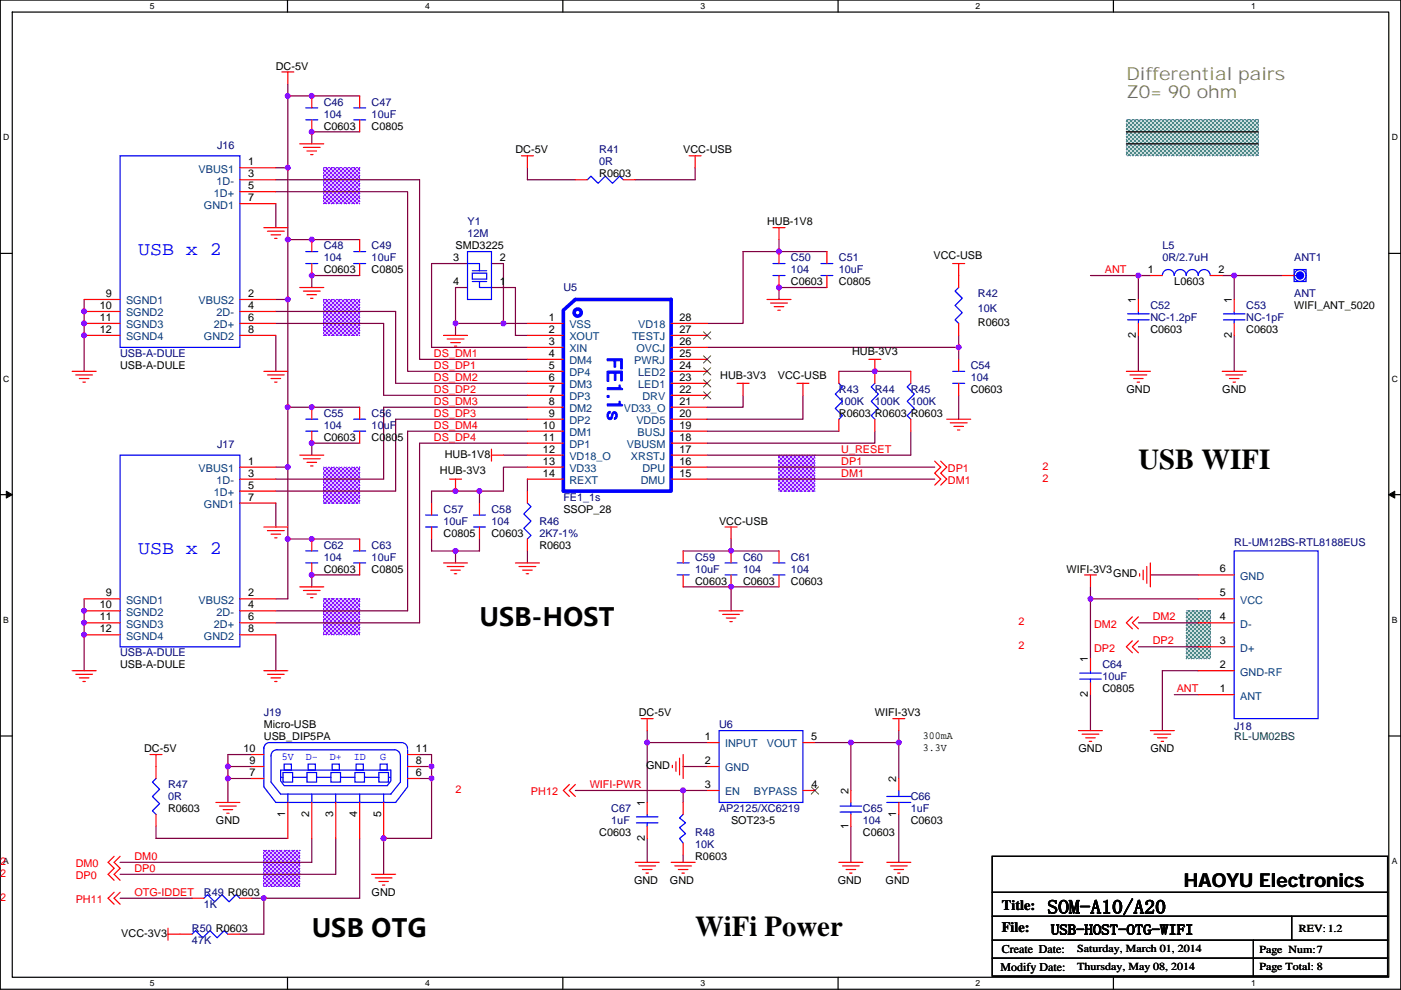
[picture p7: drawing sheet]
<svg xmlns="http://www.w3.org/2000/svg" width="297mm" height="210mm" viewBox="0 0 297 210" stroke-linecap="round" stroke-linejoin="round" font-family="sans-serif">
<path d="M.1 0h296.9v209.8h-296.9zM2.6 2.6h291.8v204.7h-291.8z" fill="none" stroke="#000" stroke-width=".25"/>
<g fill="#fff">
<path d="M31.8 .3h1v2h-1z"/>
<path d="M31.8 207.5h1v2.1h-1z"/>
</g>
<path d="M61 0v2.6M61 207.3v2.5" fill="none" stroke="#000" stroke-width=".25"/>
<g fill="#fff">
<path d="M90.1 .3h1v2h-1z"/>
<path d="M90.1 207.5h1v2.1h-1z"/>
</g>
<path d="M119.3 0v2.6M119.3 207.3v2.5" fill="none" stroke="#000" stroke-width=".25"/>
<g fill="#fff">
<path d="M148.5 .3h1v2h-1z"/>
<path d="M148.5 207.5h1v2.1h-1z"/>
</g>
<path d="M177.7 0v2.6M177.7 207.3v2.5" fill="none" stroke="#000" stroke-width=".25"/>
<g fill="#fff">
<path d="M206.9 .3h1v2h-1z"/>
<path d="M206.9 207.5h1v2.1h-1z"/>
</g>
<path d="M236.1 0v2.6M236.1 207.3v2.5" fill="none" stroke="#000" stroke-width=".25"/>
<g fill="#fff">
<path d="M265.2 .3h1v2h-1z"/>
<path d="M265.2 207.5h1v2.1h-1z"/>
<path d="M.7 28.2h1.3v2h-1.3z"/>
<path d="M295.1 28.2h1.3v2h-1.3z"/>
<path d="M.7 79.3h1.3v2.1h-1.3z"/>
<path d="M295.1 79.3h1.3v2.1h-1.3z"/>
</g>
<path d="M.1 53.7h2.5M294.4 53.7h2.6" fill="none" stroke="#000" stroke-width=".25"/>
<g fill="#fff">
<path d="M.7 130.5h1.2v2h-1.2z"/>
<path d="M295.1 130.5h1.2v2h-1.2z"/>
</g>
<path d="M.1 104.9h2.5M294.4 104.9h2.6" fill="none" stroke="#000" stroke-width=".25"/>
<path d="M1.3 104.2l1.3 .7-1.3 .7zM294.4 104.9l1.3-.7v1.4z" fill="#000" stroke="#000" stroke-width=".21"/>
<g fill="#fff">
<path d="M.7 181.7h1.2v2h-1.2z"/>
<path d="M295.1 181.7h1.2v2h-1.2z"/>
</g>
<path d="M238.8 28h28M238.8 30.5h28M.1 156.1h2.5M294.4 156.1h2.6M210.4 189.3h83.8M210.4 194.3h83.8M210.4 199.4h83.8M210.4 181.6h83.8v25.4h-83.8zM265.7 199.4v7.6M273.9 194.3v5.1M210.4 203.2h83.8" fill="none" stroke="#000" stroke-width=".25"/>
<g fill="#8000ff" stroke="#8000ff" stroke-width=".25" stroke-dasharray="0 .5">
<path d="M165.2 96.5h7.6v7.7h-7.6z" fill-rule="evenodd"/>
<path d="M68.6 35.6h7.7v7.6h-7.7z" fill-rule="evenodd"/>
<path d="M68.6 63.5h7.7v7.6h-7.7z" fill-rule="evenodd"/>
<path d="M68.6 99.1h7.7v7.6h-7.7z" fill-rule="evenodd"/>
<path d="M68.6 127h7.7v7.6h-7.7z" fill-rule="evenodd"/>
<path d="M55.9 180.4h7.7v7.6h-7.7z" fill-rule="evenodd"/>
</g>
<g fill="#408080" stroke="#408080" stroke-width=".25" stroke-dasharray="0 .5">
<path d="M251.5 129.6h5.1v10.1h-5.1z" fill-rule="evenodd"/>
<path d="M238.8 25.4h28v7.6h-28z" fill-rule="evenodd"/>
</g>
<g fill="none" stroke="#800040" stroke-width=".25">
<path d="M61 17.8v2.5h15.3M58.5 35.6h2.5M58.5 38.1h30.5v38.1h22.8M61 20.3v15.3M61 35.6v15.2M76.3 28h-10.2v2.5M111.8 35.6v2.5h10.2M147.4 35.6v2.5h-12.7M58.5 43.2v5.1M58.5 40.7h27.9v38.1h25.4M61 50.8h15.3M61 50.8v12.7"/>
<path d="M76.3 58.4h-10.2v2.6M99.1 55.9h-7.6v17.8h20.3M104.2 55.9h2.5v12.7h5.1M165.2 53.4h10.1M165.2 50.8v2.6M165.2 53.4h-7.7v15.2h-7.6M231.2 58.4h10.2M241.4 58.4v5.1M241.4 58.4h2.5M259.1 58.4h2.6M261.7 58.4h10.1M261.7 58.4v5.1"/>
<path d="M17.8 63.5v15.3M58.5 63.5h2.5M58.5 66.1h25.4v15.2h27.9M58.5 71.1v7.7M58.5 68.6h22.8v15.2h30.5M61 63.5v22.9h15.3M96.6 68.6v2.5M99.1 61h-2.5v7.6h10.1M104.2 61h5.1v10.1h2.5M149.9 73.7h53.4M175.3 61h-10.1v2.5M193.1 78.8h-15.2"/>
<path d="M203.3 73.7v2.5M203.3 71.1v2.6M241.4 71.1v7.7M261.7 71.1v7.7M58.5 99.1h2.5M61 86.4v12.7M61 99.1v15.2M76.3 94h-10.2v2.5M106.7 96.5h5.1M111.8 99.1h-5.1v5.1h-5M111.8 86.4h-30.5v15.2h-22.8M111.8 88.9h-27.9v15.3h-25.4"/>
<path d="M111.8 91.5h-25.4v38.1h-27.9M111.8 94h-22.8v38.1h-30.5M149.9 99.1h48.3M149.9 91.5h28M157.5 83.8v2.6h-7.6M170.2 83.8v5.1h-20.3M185.5 91.5v2.5h-35.6M193.1 91.5v5h-43.2M203.3 83.8v5.1M58.5 106.7v5.1M61 114.3v12.7h-2.5M61 114.3h15.3"/>
<path d="M91.5 114.3v2.6h5.1M96.6 116.9v2.5M101.7 104.2h-10.2v2.5M101.7 114.3v2.6h-5.1M101.7 104.2v2.5M111.8 101.6v2.6M111.8 116.9v2.5M144.8 116.9h10.2M149.9 101.6h48.3M155 116.9h10.2M155 114.3v2.6M17.8 127v15.3"/>
<path d="M58.5 134.6v7.7M76.3 121.9h-10.2v2.6M144.8 124.5h10.2M155 124.5h10.2M155 124.5v5.1M231.2 127v12.7M231.2 124.5v2.5M231.2 127h22.9M241.4 132.1h12.7M241.4 137.2h12.7M243.9 121.9h10.2M137.2 155v2.5"/>
<path d="M137.2 157.5h12.7M137.2 157.5v12.7M172.8 157.5h7.6v10.2M180.4 157.5h10.2M190.6 155v10.1M231.2 147.3v7.7M249 147.3h5.1M254.1 142.3h-7.7v12.7M33.1 175.3v2.5h27.9M48.3 162.6h5.1M48.3 162.6v2.5h5.1M48.3 165.1v5.1"/>
<path d="M53.4 160h-5.1v2.6M66.1 177.8v5.1h-40.6M71.2 177.8v7.6h-45.7M76.3 177.8v12.7h-20.4M89 160h2.5v2.6M89 162.6h2.5M89 165.1h2.5M91.5 165.1v12.7h-10.2v7.6M91.5 162.6v2.5M122 167.7h22.8M137.2 177.8v5.1M144.8 162.6h5.1"/>
<path d="M144.8 167.7h5.1M144.8 167.7v2.5M180.4 175.3v7.6M190.6 172.7v10.2M25.5 190.5h15.2M53.4 190.5h2.5M55.9 190.5v7.6h-5M144.8 181.4v1.5"/>
</g>
<g fill="#f0f" stroke="#f0f" stroke-width=".25">
<circle cx="17.8" cy="66" r=".5"/>
<circle cx="17.8" cy="71.1" r=".5"/>
<circle cx="17.8" cy="129.5" r=".5"/>
<circle cx="17.8" cy="134.6" r=".5"/>
<circle cx="61" cy="114.3" r=".5"/>
<circle cx="61" cy="86.4" r=".5"/>
<circle cx="61" cy="20.3" r=".5"/>
<circle cx="66.1" cy="20.3" r=".5"/>
<circle cx="66.1" cy="27.9" r=".5"/>
<circle cx="66.1" cy="50.8" r=".5"/>
<circle cx="66.1" cy="58.4" r=".5"/>
<circle cx="66.1" cy="86.4" r=".5"/>
<circle cx="66.1" cy="94" r=".5"/>
<circle cx="61" cy="63.5" r=".5"/>
<circle cx="61" cy="50.8" r=".5"/>
<circle cx="61" cy="35.6" r=".5"/>
<circle cx="66.1" cy="121.9" r=".5"/>
<circle cx="66.1" cy="114.3" r=".5"/>
<circle cx="61" cy="99.1" r=".5"/>
<circle cx="155" cy="116.8" r=".5"/>
<circle cx="155" cy="124.5" r=".5"/>
<circle cx="17.8" cy="132.1" r=".5"/>
<circle cx="17.8" cy="68.6" r=".5"/>
<circle cx="165.1" cy="53.3" r=".5"/>
<circle cx="165.1" cy="61" r=".5"/>
<circle cx="81.3" cy="177.8" r=".5"/>
<circle cx="91.5" cy="165.1" r=".5"/>
<circle cx="48.3" cy="165.1" r=".5"/>
<circle cx="48.3" cy="162.6" r=".5"/>
<circle cx="91.5" cy="162.6" r=".5"/>
<circle cx="106.7" cy="68.6" r=".5"/>
<circle cx="96.6" cy="68.6" r=".5"/>
<circle cx="101.6" cy="104.1" r=".5"/>
<circle cx="96.6" cy="104.1" r=".5"/>
<circle cx="96.6" cy="116.8" r=".5"/>
<circle cx="185.5" cy="78.7" r=".5"/>
<circle cx="203.2" cy="73.7" r=".5"/>
<circle cx="55.9" cy="190.5" r=".5"/>
<circle cx="231.2" cy="127" r=".5"/>
<circle cx="241.3" cy="58.4" r=".5"/>
<circle cx="261.7" cy="58.4" r=".5"/>
<circle cx="190.5" cy="157.5" r=".5"/>
<circle cx="180.4" cy="157.5" r=".5"/>
<circle cx="137.2" cy="157.5" r=".5"/>
<circle cx="144.8" cy="167.6" r=".5"/>
</g>
<g fill="none" stroke="#f00" stroke-width=".25">
<path d="M59.8 15.3h2.5M61 15.3v2.5M50.9 35.6h7.6M50.9 38.1h7.6M63.6 30.5h5M64.3 31.3h3.6M65.1 32h2M65.8 32.8h.6M66.1 25.4v2.6M66.1 20.3v2.6M76.3 25.4v2.6M76.3 20.3v2.6"/>
<path d="M110.6 33h2.5M111.8 33v2.6M122 38.1h2.5M132.1 38.1h2.6M146.1 33h2.6M147.4 33v2.6M50.9 40.7h7.6M50.9 43.2h7.6M55.9 48.3h5.1M56.7 49h3.6M57.5 49.8h2M58.2 50.6h.5"/>
<path d="M66.1 55.9v2.5M66.1 50.8v2.6M76.3 55.9v2.5M76.3 50.8v2.6M99.1 55.9h.1M104.2 55.9h.1M163.9 48.3h2.5M165.2 48.3v2.5M165.2 58.4v2.6M165.2 53.4v2.5M175.3 58.4v2.6M175.3 53.4v2.5"/>
<path d="M202 55.9h2.5M203.3 55.9v5.1M243.9 58.4h2.5M256.6 58.4h2.5M271.8 58.4h2.6M15.3 78.8h5.1M16.1 79.5h3.5M17.8 63.5h7.7M17.8 66.1h7.7M17.8 68.6h7.7M17.8 71.1h7.7M50.9 63.5h7.6"/>
<path d="M50.9 66.1h7.6M50.9 68.6h7.6M50.9 71.1h7.6M55.9 78.8h5.1M56.7 79.5h3.6M63.6 61h5M64.3 61.7h3.6M65.1 62.5h2M65.8 63.3h.6M94 71.1h5.1M94.8 71.9h3.6M95.6 72.7h2"/>
<path d="M96.3 73.4h.5M99.1 61h.1M104.2 61h.1M111.8 68.6h7.6M111.8 71.1h7.6M111.8 73.7h7.6M111.8 76.2h7.6M111.8 78.8h7.6M142.3 68.6h7.6M142.3 71.1h7.6M142.3 73.7h7.6M142.3 76.2h7.6"/>
<path d="M142.3 78.8h7.6M162.6 63.5h5.1M163.4 64.3h3.5M164.1 65h2.1M164.9 65.8h.5M177.9 78.8v2.5M184.2 76.2h2.6M185.5 76.2v5.1M193.1 78.8v2.5M203.3 76.2v2.6M203.3 68.6v2.5M238.8 78.8h5.1"/>
<path d="M239.6 79.5h3.5M241.4 63.5v2.6M241.4 68.6v2.5M259.1 78.8h5.1M259.9 79.5h3.6M261.7 63.5v2.6M261.7 68.6v2.5M16.8 80.3h2.1M17.6 81h.5M50.9 99.1h7.6M57.5 80.3h2M58.2 81h.5"/>
<path d="M63.6 96.5h5M64.3 97.3h3.6M65.1 98.1h2M65.8 98.8h.6M66.1 91.5v2.5M66.1 86.4v2.5M76.3 91.5v2.5M76.3 86.4v2.5M104.2 96.5h2.5M104.2 95.3v2.5M111.8 81.3h7.6M111.8 83.8h7.6"/>
<path d="M111.8 86.4h7.6M111.8 88.9h7.6M111.8 91.5h7.6M111.8 94h7.6M111.8 96.5h7.6M111.8 99.1h7.6M142.3 81.3h7.6M142.3 83.8h7.6M142.3 86.4h7.6M142.3 88.9h7.6M142.3 91.5h7.6M142.3 94h7.6"/>
<path d="M142.3 96.5h7.6M142.3 99.1h7.6M156.3 81.3h2.5M157.5 81.3v2.5M169 81.3h2.5M170.2 81.3v2.5M177.9 88.9v2.6M185.5 88.9v2.6M193.1 88.9v2.6M198.2 97.8l1.3 1.3-1.3 1.3 1.3 1.2-1.3 1.3M199.5 97.8l1.2 1.3-1.2 1.3 1.2 1.2-1.2 1.3M200.7 88.9h5.1"/>
<path d="M201.5 89.7h3.5M202.2 90.4h2.1M203 91.2h.5M203.3 81.3v2.5M240.3 80.3h2.1M241.1 81h.5M260.7 80.3h2M261.4 81h.5M50.9 101.6h7.6M50.9 104.2h7.6M50.9 106.7h7.6M55.9 111.8h5.1"/>
<path d="M56.7 112.5h3.6M57.5 113.3h2M58.2 114.1h.5M66.1 119.4v2.5M66.1 114.3v2.6M76.3 119.4v2.5M76.3 114.3v2.6M91.5 111.8v2.5M91.5 106.7v2.5M94 119.4h5.1M95.3 101.6h2.6M96.6 101.6v2.6"/>
<path d="M101.7 111.8v2.5M101.7 106.7v2.5M109.3 119.4h5.1M111.8 104.2v2.5M111.8 114.3v2.6M111.8 101.6h7.6M142.3 101.6h7.6M144.8 116.9v2.5M153.7 111.8h2.6M155 111.8v2.5M155 116.9v2.5M165.2 116.9v2.5"/>
<path d="M243.9 119.4v5.1M17.8 127h7.7M17.8 129.6h7.7M17.8 132.1h7.7M17.8 134.6h7.7M50.9 127h7.6M50.9 129.6h7.6M50.9 132.1h7.6M50.9 134.6h7.6M63.6 124.5h5M64.3 125.2h3.6M65.1 126h2"/>
<path d="M65.8 126.8h.6M94.8 120.2h3.6M95.6 120.9h2M96.3 121.7h.5M110 120.2h3.6M110.8 120.9h2M111.6 121.7h.5M144.8 121.9v2.6M152.5 129.6h5M153.2 130.3h3.6M154 131.1h2M154.7 131.8h.6"/>
<path d="M155 121.9v2.6M165.2 121.9v2.6M229.9 121.9h2.6M231.2 121.9v2.6M231.2 139.7v2.6M240.1 130.8l-1.3 1.3 1.3 1.3M240.1 135.9l-1.3 1.3 1.3 1.3M241.4 130.8l-1.3 1.3 1.3 1.3M241.4 135.9l-1.3 1.3 1.3 1.3M241.6 121.7v.5M242.4 120.9v2.1M243.1 120.2v3.5"/>
<path d="M254.1 137.2h7.6M254.1 132.1h7.6M254.1 127h7.6M254.1 121.9h7.6M15.3 142.3h5.1M16.1 143h3.5M16.8 143.8h2.1M17.6 144.5h.5M55.9 142.3h5.1M56.7 143h3.6M57.5 143.8h2M58.2 144.5h.5"/>
<path d="M136 152.4h2.5M137.2 152.4v2.6M149.9 157.5h2.6M170.2 157.5h2.6M189.3 152.4h2.5M190.6 152.4v2.6M228.7 155h5M229.4 155.7h3.6M230.2 156.5h2M230.9 157.2h.6M231.2 144.8v2.5M243.9 155h5.1"/>
<path d="M244.7 155.7h3.5M245.4 156.5h2.1M246.2 157.2h.5M254.1 147.3h7.6M254.1 142.3h7.6M31.8 160h2.6M33.1 160v5.1M33.1 172.7v2.6M45.8 170.2h5.1M46.5 171h3.6M47.3 171.7h2M48.1 172.5h.5"/>
<path d="M53.4 165.1h2.5M53.4 162.6h2.5M53.4 160h2.5M61 170.2v7.6M66.1 170.2v7.6M71.2 170.2v7.6M76.3 170.2v7.6M81.3 170.2v7.6M86.4 162.6h2.6M86.4 165.1h2.6M86.4 160h2.6M120.7 166.4l-1.3 1.3 1.3 1.2"/>
<path d="M122 166.4l-1.3 1.3 1.3 1.2M137.2 170.2v2.5M137.2 175.3v2.5M142.6 162.3v.5M143.3 161.6v2M144.1 160.8v3.6M144.8 160v5.1M144.8 170.2v2.5M144.8 178.8v2.6M149.9 162.6h2.6M149.9 167.7h2.6M170.2 167.7h2.6"/>
<path d="M180.4 172.7v2.6M180.4 167.7v2.5M190.6 170.2v2.5M190.6 165.1v2.6M24.2 181.6l-1.3 1.3 1.3 1.3-1.3 1.2 1.3 1.3M24.2 189.3l-1.3 1.2 1.3 1.3M25.5 181.6l-1.3 1.3 1.3 1.3-1.3 1.2 1.3 1.3M25.5 189.3l-1.3 1.2 1.3 1.3M35.6 198.1h5.1M35.6 196.9v2.5M40.7 190.5h2.5M48.3 198.1h2.6"/>
<path d="M50.9 190.5h2.5M78.8 185.4h5.1M79.6 186.2h3.5M80.3 187h2.1M81.1 187.7h.5M134.7 182.9h5.1M135.4 183.7h3.6M136.2 184.4h2M137 185.2h.5M142.3 182.9h5.1M143.1 183.7h3.5M143.8 184.4h2.1"/>
<path d="M144.6 185.2h.5M177.9 182.9h5M178.6 183.7h3.6M179.4 184.4h2M180.1 185.2h.6M188 182.9h5.1M188.8 183.7h3.5M189.5 184.4h2.1M190.3 185.2h.5"/>
</g>
<g fill="none" stroke="#00f" stroke-width=".25">
<path d="M25.5 33h25.4v40.7h-25.4zM64.8 25.4h2.6M64.8 22.9h2.6M75 25.4h2.5M75 22.9h2.5M124.5 38.1l.8-.7 1.5 1.5 1.5-1.5 1.6 1.5 1.5-1.5 .7 .7M64.8 55.9h2.6M64.8 53.4h2.6M75 55.9h2.5M75 53.4h2.5M99.1 53.4h5.1v10.1h-5.1zM99.1 55.9h2.6v1.5"/>
<path d="M100.1 57.9h3.1v1.3h-3.1zM100.1 59.7h3.1M100.1 57.4h3.1M101.7 59.7v1.3h2.5M163.9 58.4h2.5M163.9 55.9h2.5M174 58.4h2.6M174 55.9h2.6M256.6 58.4a1.27 1.27 0 0 0-1.3-1.2 1.27 1.27 0 0 0-1.3 1.2 1.27 1.27 0 0 0-1.2-1.2 1.27 1.27 0 0 0-1.3 1.2 1.27 1.27 0 0 0-1.3-1.2 1.27 1.27 0 0 0-1.2 1.2 1.26 1.26 0 0 0-1.3-1.2 1.26 1.26 0 0 0-1.3 1.2M274.4 57.2h2.5v2.5h-2.5zM274.4 58.4h.5M202 78.8h2.5"/>
<path d="M203.3 61l-.8 .7 1.5 1.6-1.5 1.5 1.5 1.5-1.5 1.5 .8 .8M239.1 67.8h4.5M239.1 66.6h4.5M241.4 66.1v.5M241.4 67.8v.8M259.4 67.8h4.6M259.4 66.6h4.6M261.7 66.1v.5M261.7 67.8v.8M25.5 96.5h25.4v40.7h-25.4zM64.8 91.5h2.6M64.8 88.9h2.6"/>
<path d="M75 91.5h2.5M75 88.9h2.5M177.9 81.3l.7 .8-1.5 1.5 1.5 1.5-1.5 1.5 1.5 1.6-.7 .7M185.5 81.3l-.8 .8 1.5 1.5-1.5 1.5 1.5 1.5-1.5 1.6 .8 .7M193.1 81.3l-.8 .8 1.6 1.5-1.6 1.5 1.6 1.5-1.6 1.6 .8 .7M202 81.3h2.5M64.8 119.4h2.6M64.8 116.9h2.6M75 119.4h2.5M75 116.9h2.5M90.2 111.8h2.6M90.2 109.2h2.6"/>
<path d="M100.4 111.8h2.5M100.4 109.2h2.5M111.8 106.7l.8 .8-1.5 1.5 1.5 1.5-1.5 1.5 1.5 1.6-.8 .7M143.6 119.4h2.5M153.7 119.4h2.6M163.9 119.4h2.5M261.7 116.9h17.8v35.5h-17.8zM143.6 121.9h2.5M153.7 121.9h2.6M163.9 121.9h2.5M55.9 158.7a1.24 1.24 0 0 1 1.3-1.2h28a1.26 1.26 0 0 1 1.2 1.2M55.9 158.5v8.4l2.6 3.3h25.4l2.5-3.3v-7.9"/>
<path d="M83.6 159a1.26 1.26 0 0 1 1.3 1.3M83.6 159h-24.9a1.24 1.24 0 0 0-1.2 1.3v5.6l2 2.5h23.4l2-2.5v-5.6M152.5 155h17.7v15.2h-17.7zM228.9 144h4.6M228.9 142.8h4.6M231.2 142.3v.5M231.2 144v.8M33.1 165.1l-.8 .8 1.5 1.5-1.5 1.5 1.5 1.6-1.5 1.5 .8 .7M60 164.9h-.5v-1.6h23.4v2.3l-.8 1h-21.8l-.8-1v-.7M60 163.9h2v2h-2zM60.3 162.1h1.5v1.2h-1.5zM61 168.4v1.8"/>
<path d="M62 164.9h3.1M65.1 163.9h2v2h-2zM65.3 162.1h1.6v1.2h-1.6zM66.1 168.4v1.8M67.1 164.9h3.1M70.2 163.9h2v2h-2zM70.4 162.1h1.5v1.2h-1.5zM71.2 168.4v1.8M72.2 164.9h3M75.2 163.9h2.1v2h-2.1zM75.5 162.1h1.5v1.2h-1.5zM76.3 168.4v1.8"/>
<path d="M77.3 164.9h3M80.3 163.9h2.1v2h-2.1zM80.6 162.1h1.5v1.2h-1.5zM81.3 168.4v1.8M82.4 164.9h.5M134.9 174.5h4.6M134.9 173.2h4.6M137.2 172.7v.5M137.2 174.5v.8M144.8 172.7l-.7 .8 1.2 1-1.2 1 1.2 1.3-1.2 1 .7 1M178.1 171h4.6M178.1 172.2h4.6"/>
<path d="M180.4 172.2v.5M180.4 170.2v.8M188 170.2h5.1M188 168.9h5.1M190.6 167.7v1.2M40.7 198.1l.8-.7 1.5 1.5 1.5-1.5 1.5 1.5 1.6-1.5 .7 .7M43.2 190.5l.8-.7 1.5 1.5 1.6-1.5 1.5 1.5 1.5-1.5 .8 .7"/>
<circle cx="275.6" cy="58.4" r="1.26"/>
</g>
<g fill="none" stroke="#00f" stroke-width=".76">
<path d="M119.4 65.8l2.6-2.3h20.3v40.7h-22.9v-38.1"/>
<circle cx="122.5" cy="66.3" r=".76"/>
</g>
<path d="M149.2 70.4l1.5 1.5M149.2 75.5l1.5 1.5M149.2 78l1.5 1.5M150.7 70.4l-1.6 1.5M150.7 75.5l-1.6 1.5M150.7 78l-1.6 1.5M149.2 80.5l1.5 1.6M149.2 83.1l1.5 1.5M150.7 80.5l-1.6 1.6M150.7 83.1l-1.6 1.5M172 166.9l1.6 1.5M173.5 166.9l-1.5 1.5" fill="none" stroke="#804000" stroke-width=".21"/>
<circle cx="275.6" cy="58.4" r=".76" fill="#00f" stroke="#00f" stroke-width=".25"/>
<g font-size="6.1">
<text x="241.4" y="99.4">USB WIFI</text>
<text x="147.4" y="198.5">WiFi Power</text>
</g>
<g font-size="5.3">
<text x="101.7" y="132.7">USB-HOST</text>
<text x="66.1" y="198.7">USB OTG</text>
</g>
<text font-size="4.8" fill="#00f" x="128.7" y="75.7" transform="rotate(90 128.7 75.7)">FE1 .1 s</text>
<g font-size="4.1" fill="#00f">
<text x="29.3" y="54.1">USB x 2</text>
<text x="29.3" y="117.6">USB x 2</text>
</g>
<g font-size="4.1">
<text x="251" y="188.2">HAOYU Electronics</text>
<text x="222.1" y="193.8">SOM-A10/A20</text>
</g>
<g font-size="3.8" fill="#808040">
<text x="238.8" y="16.9">Differential pairs</text>
<text x="238.8" y="20.7">Z0= 90 ohm</text>
</g>
<g font-size="3">
<text x="212.4" y="193.1">Title:</text>
<text x="212.4" y="197.6">File:</text>
<text x="222.8" y="198.2">USB-HOST-OTG-WIFI</text>
</g>
<g font-size="2.5">
<text x="212.4" y="202.2">Create Date:</text>
<text x="212.2" y="206">Modify Date:</text>
</g>
<g font-size="2.3">
<text x="58.5" y="14.8">DC-5V</text>
<text x="68.6" y="27.5">C0603</text>
<text x="78.8" y="27.5">C0805</text>
<text x="52.6" y="35.1">1</text>
<text x="109.3" y="32.6">DC-5V</text>
<text x="144.8" y="32.6">VCC-USB</text>
<text x="52.6" y="40.1">5</text>
<text x="52.6" y="37.6">3</text>
<text x="127.1" y="37.6">R0603</text>
<text x="52.6" y="42.7">7</text>
<text x="162.6" y="47.8">HUB-1V8</text>
<text x="96.6" y="52.9">SMD3225</text>
<text x="68.6" y="58">C0603</text>
<text x="78.8" y="58">C0805</text>
<text x="96.1" y="55.4">3</text>
<text x="106" y="55.4">2</text>
<text x="197.9" y="54.9">VCC-USB</text>
<text x="243.4" y="57.9">1</text>
<text x="258.4" y="57.9">2</text>
<text x="21.1" y="65.5">10</text>
<text x="22.4" y="63">9</text>
<text x="52.6" y="63">2</text>
<text x="52.6" y="65.5">4</text>
<text x="96.1" y="60.5">4</text>
<text x="106" y="60.5">1</text>
<text x="167.7" y="60.5">C0603</text>
<text x="177.9" y="60.5">C0805</text>
<text x="240.8" y="64.3" transform="rotate(-90 240.8 64.3)">1</text>
<text x="249" y="60.5">L0603</text>
<text x="261.2" y="64.3" transform="rotate(-90 261.2 64.3)">1</text>
<text x="274.4" y="65.6">WIFI_ANT_5020</text>
<text x="21.1" y="68.1">11</text>
<text x="21.1" y="70.6">12</text>
<text x="52.6" y="68.1">6</text>
<text x="52.6" y="70.6">8</text>
<text x="116.4" y="68.1">1</text>
<text x="116.4" y="70.6">2</text>
<text x="144.1" y="70.6">27</text>
<text x="144.1" y="68.1">28</text>
<text x="207.3" y="69.1">R0603</text>
<text x="240.8" y="71.7" transform="rotate(-90 240.8 71.7)">2</text>
<text x="243.9" y="70.7">C0603</text>
<text x="261.2" y="71.7" transform="rotate(-90 261.2 71.7)">2</text>
<text x="264.2" y="70.7">C0603</text>
<text x="116.4" y="73.2">3</text>
<text x="116.4" y="75.7">4</text>
<text x="144.1" y="75.7">25</text>
<text x="144.1" y="73.2">26</text>
<text x="180.7" y="75.2">HUB-3V3</text>
<text x="25.5" y="78.3">USB-A-DULE</text>
<text x="116.4" y="78.2">5</text>
<text x="116.4" y="80.8">6</text>
<text x="116.4" y="83.3">7</text>
<text x="144.1" y="83.3">22</text>
<text x="144.1" y="78.2">24</text>
<text x="144.1" y="80.8">23</text>
<text x="152.7" y="80.3">HUB-3V3</text>
<text x="164.9" y="80.3">VCC-USB</text>
<text x="205.8" y="83.4">C0603</text>
<text x="238.8" y="83.4">GND</text>
<text x="259.1" y="83.4">GND</text>
<text x="116.4" y="85.9">8</text>
<text x="116.4" y="88.4">9</text>
<text x="144.1" y="85.9">21</text>
<text x="144.1" y="88.4">20</text>
<text x="177.9" y="88.4">R0603 R0603 R0603</text>
<text x="68.6" y="93.5">C0603</text>
<text x="78.8" y="93.5">C0805</text>
<text x="115.1" y="90.9">10</text>
<text x="115.1" y="93.5">11</text>
<text x="144.1" y="93.5">18</text>
<text x="144.1" y="90.9">19</text>
<text x="52.6" y="98.6">1</text>
<text x="52.6" y="101.1">3</text>
<text x="93.3" y="100.6">HUB-3V3</text>
<text x="94.3" y="97.1">HUB-1V8</text>
<text x="115.1" y="96">12</text>
<text x="115.1" y="98.6">13</text>
<text x="115.1" y="101.1">14</text>
<text x="144.1" y="98.6">16</text>
<text x="144.1" y="96">17</text>
<text x="144.1" y="101.1">15</text>
<text x="52.6" y="103.6">5</text>
<text x="52.6" y="106.2">7</text>
<text x="94" y="113.8">C0805</text>
<text x="104.2" y="113.8">C0603</text>
<text x="119.4" y="108.8">SSOP_28</text>
<text x="152.5" y="111.3">VCC-USB</text>
<text x="114.4" y="116.4">R0603</text>
<text x="68.6" y="121.5">C0603</text>
<text x="78.8" y="121.5">C0805</text>
<text x="147.4" y="124">C0603</text>
<text x="157.5" y="124">C0603</text>
<text x="167.7" y="124">C0603</text>
<text x="226.1" y="121.5">WIFI-3V3</text>
<text x="236" y="122.5">GND</text>
<text x="258.6" y="121.4">6</text>
<text x="21.1" y="129">10</text>
<text x="21.1" y="131.6">11</text>
<text x="22.4" y="126.5">9</text>
<text x="52.6" y="126.5">2</text>
<text x="52.6" y="131.6">6</text>
<text x="52.6" y="129">4</text>
<text x="258.6" y="131.6">4</text>
<text x="258.6" y="126.5">5</text>
<text x="21.1" y="134.1">12</text>
<text x="52.6" y="134.1">8</text>
<text x="258.6" y="136.7">3</text>
<text x="25.5" y="141.8">USB-A-DULE</text>
<text x="230.7" y="140.5" transform="rotate(-90 230.7 140.5)">1</text>
<text x="258.6" y="141.7">2</text>
<text x="230.7" y="147.9" transform="rotate(-90 230.7 147.9)">2</text>
<text x="233.7" y="146.9">C0805</text>
<text x="258.6" y="146.8">1</text>
<text x="55.9" y="154.5">Micro-USB</text>
<text x="135.4" y="151.9">DC-5V</text>
<text x="185.5" y="151.9">WIFI-3V3</text>
<text x="30.5" y="159.6">DC-5V</text>
<text x="51.6" y="159.5">10</text>
<text x="55.9" y="157">USB_DIP5PA</text>
<text x="88.2" y="159.5">11</text>
<text x="149.4" y="157">1</text>
<text x="172" y="157">5</text>
<text x="195.6" y="156.8">300mA</text>
<text x="195.6" y="159.3">3.3V</text>
<text x="228.7" y="159.6">GND</text>
<text x="243.9" y="159.6">GND</text>
<text x="52.9" y="164.6">7</text>
<text x="52.9" y="162.1">9</text>
<text x="88.2" y="162.1">8</text>
<text x="88.2" y="164.6">6</text>
<text x="137" y="163.1">GND</text>
<text x="149.4" y="162.1">2</text>
<text x="149.4" y="167.1">3</text>
<text x="172" y="167.1">4</text>
<text x="190" y="165.9" transform="rotate(-90 190 165.9)">2</text>
<text x="35.6" y="172.3">R0603</text>
<text x="60.5" y="173.3" transform="rotate(-90 60.5 173.3)">1</text>
<text x="65.6" y="173.3" transform="rotate(-90 65.6 173.3)">2</text>
<text x="70.7" y="173.3" transform="rotate(-90 70.7 173.3)">3</text>
<text x="75.7" y="173.3" transform="rotate(-90 75.7 173.3)">4</text>
<text x="80.8" y="173.3" transform="rotate(-90 80.8 173.3)">5</text>
<text x="136.7" y="171" transform="rotate(-90 136.7 171)">1</text>
<text x="179.9" y="168.4" transform="rotate(-90 179.9 168.4)">2</text>
<text x="190" y="173.3" transform="rotate(-90 190 173.3)">1</text>
<text x="45.8" y="174.8">GND</text>
<text x="127.1" y="177.3">C0603</text>
<text x="136.7" y="178.4" transform="rotate(-90 136.7 178.4)">2</text>
<text x="155" y="174.8">SOT23-5</text>
<text x="179.9" y="175.8" transform="rotate(-90 179.9 175.8)">1</text>
<text x="182.9" y="177.3">C0603</text>
<text x="193.1" y="174.8">C0603</text>
<text x="147.4" y="182.4">R0603</text>
<text x="78.8" y="190">GND</text>
<text x="134.4" y="187.5">GND</text>
<text x="142" y="187.5">GND</text>
<text x="177.6" y="187.5">GND</text>
<text x="187.8" y="187.5">GND</text>
<text x="275.4" y="197.7">REV:1.2</text>
<text x="25.7" y="198.7">VCC-3V3</text>
<text x="228.4" y="202">Saturday, March 01, 2014</text>
<text x="267" y="202.2">Page Num:7</text>
<text x="228.4" y="205.8">Thursday, May 08, 2014</text>
<text x="267" y="205.8">Page Total: 8</text>
</g>
<g font-size="2.3" fill="#000080">
<text x="68.6" y="22.4">C46</text>
<text x="78.8" y="22.4">C47</text>
<text x="68.6" y="24.9">104</text>
<text x="78.8" y="24.9">10uF</text>
<text x="46" y="31.5">J16</text>
<text x="127.1" y="32.6">R41</text>
<text x="127.1" y="35.1">0R</text>
<text x="99.1" y="47.8">Y1</text>
<text x="68.6" y="52.9">C48</text>
<text x="78.8" y="52.9">C49</text>
<text x="99.1" y="50.3">12M</text>
<text x="246.4" y="52.9">L5</text>
<text x="68.6" y="55.4">104</text>
<text x="78.8" y="55.4">10uF</text>
<text x="167.7" y="55.4">C50</text>
<text x="167.7" y="58">104</text>
<text x="177.9" y="55.4">C51</text>
<text x="177.9" y="58">10uF</text>
<text x="246.4" y="55.4">0R/2.7uH</text>
<text x="274.4" y="55.4">ANT1</text>
<text x="119.4" y="61.8">U5</text>
<text x="207.3" y="63">R42</text>
<text x="243.9" y="65.6">C52</text>
<text x="264.2" y="65.6">C53</text>
<text x="274.4" y="63">ANT</text>
<text x="207.3" y="66.1">10K</text>
<text x="243.9" y="68.1">NC-1.2pF</text>
<text x="264.2" y="68.1">NC-1pF</text>
<text x="25.5" y="75.7">USB-A-DULE</text>
<text x="177.9" y="83.4">R43</text>
<text x="185.5" y="83.4">R44</text>
<text x="193.1" y="83.4">R45</text>
<text x="205.8" y="78.3">C54</text>
<text x="205.8" y="80.8">104</text>
<text x="68.6" y="88.4">C55</text>
<text x="78.8" y="88.4">C56</text>
<text x="177.9" y="85.9">100K</text>
<text x="185.5" y="85.9">100K</text>
<text x="193.1" y="85.9">100K</text>
<text x="46" y="95">J17</text>
<text x="68.6" y="91">104</text>
<text x="78.8" y="91">10uF</text>
<text x="119.4" y="106.2">FE1_1s</text>
<text x="94" y="108.8">C57</text>
<text x="94" y="111.3">10uF</text>
<text x="104.2" y="108.8">C58</text>
<text x="104.2" y="111.3">104</text>
<text x="114.4" y="111.3">R46</text>
<text x="114.4" y="113.8">2K7-1%</text>
<text x="68.6" y="116.4">C62</text>
<text x="68.6" y="118.9">104</text>
<text x="78.8" y="116.4">C63</text>
<text x="78.8" y="118.9">10uF</text>
<text x="147.4" y="118.9">C59</text>
<text x="157.5" y="118.9">C60</text>
<text x="167.7" y="118.9">C61</text>
<text x="261.7" y="115.9">RL-UM12BS-RTL8188EUS</text>
<text x="147.4" y="121.5">10uF</text>
<text x="157.5" y="121.5">104</text>
<text x="167.7" y="121.5">104</text>
<text x="25.5" y="139.2">USB-A-DULE</text>
<text x="233.7" y="141.8">C64</text>
<text x="233.7" y="144.3">10uF</text>
<text x="55.9" y="151.9">J19</text>
<text x="152.5" y="154.5">U6</text>
<text x="261.7" y="154.7">J18</text>
<text x="35.6" y="167.2">R47</text>
<text x="35.6" y="169.7">0R</text>
<text x="129.6" y="172.3">C67</text>
<text x="152.5" y="172.3">AP2125/XC6219</text>
<text x="182.9" y="172.3">C65</text>
<text x="193.1" y="169.7">C66</text>
<text x="193.1" y="172.3">1uF</text>
<text x="129.6" y="174.8">1uF</text>
<text x="147.4" y="177.3">R48</text>
<text x="147.4" y="179.9">10K</text>
<text x="182.9" y="174.8">104</text>
<text x="43.2" y="190">R49 R0603</text>
<text x="40.7" y="197.7">R50 R0603</text>
<text x="43.2" y="192.6">1K</text>
<text x="40.7" y="200.2">47K</text>
</g>
<g font-size="2.3" fill="#004080">
<text x="42.1" y="36.6">VBUS1</text>
<text x="45.3" y="41.7">1D+</text>
<text x="45.9" y="39.2">1D-</text>
<text x="43.2" y="44.2">GND1</text>
<text x="26.7" y="64.6">SGND1</text>
<text x="42.1" y="64.6">VBUS2</text>
<text x="26.7" y="67.1">SGND2</text>
<text x="26.7" y="69.6">SGND3</text>
<text x="45.3" y="69.6">2D+</text>
<text x="45.9" y="67.1">2D-</text>
<text x="120.7" y="69.6">VSS</text>
<text x="135.3" y="69.6">VD18</text>
<text x="26.7" y="72.2">SGND4</text>
<text x="43.2" y="72.2">GND2</text>
<text x="120.7" y="72.2">XOUT</text>
<text x="120.7" y="74.7">XIN</text>
<text x="120.7" y="77.3">DM4</text>
<text x="134" y="72.2">TESTJ</text>
<text x="134.5" y="77.3">PWRJ</text>
<text x="134.9" y="74.7">OVCJ</text>
<text x="120.7" y="79.8">DP4</text>
<text x="120.7" y="82.3">DM3</text>
<text x="135.3" y="79.8">LED2</text>
<text x="135.3" y="82.3">LED1</text>
<text x="120.7" y="84.9">DP3</text>
<text x="120.7" y="87.4">DM2</text>
<text x="120.7" y="90">DP2</text>
<text x="132.3" y="87.4">VD33_O</text>
<text x="134.9" y="90">VDD5</text>
<text x="136.2" y="84.9">DRV</text>
<text x="120.7" y="92.5">DM1</text>
<text x="120.7" y="95">DP1</text>
<text x="132.9" y="95">VBUSM</text>
<text x="135.2" y="92.5">BUSJ</text>
<text x="42.1" y="100.1">VBUS1</text>
<text x="120.7" y="97.6">VD18_O</text>
<text x="120.7" y="100.1">VD33</text>
<text x="133.8" y="97.6">XRSTJ</text>
<text x="136.2" y="100.1">DPU</text>
<text x="43.2" y="107.7">GND1</text>
<text x="45.3" y="105.2">1D+</text>
<text x="45.9" y="102.7">1D-</text>
<text x="120.7" y="102.7">REXT</text>
<text x="135.8" y="102.7">DMU</text>
<text x="263" y="123">GND</text>
<text x="26.7" y="128.1">SGND1</text>
<text x="26.7" y="130.6">SGND2</text>
<text x="42.1" y="128.1">VBUS2</text>
<text x="45.9" y="130.6">2D-</text>
<text x="263" y="128.1">VCC</text>
<text x="26.7" y="133.1">SGND3</text>
<text x="26.7" y="135.7">SGND4</text>
<text x="43.2" y="135.7">GND2</text>
<text x="45.3" y="133.1">2D+</text>
<text x="263" y="133.1">D-</text>
<text x="263" y="143.3">GND-RF</text>
<text x="263" y="138.2">D+</text>
<text x="263" y="148.4">ANT</text>
<text x="153.7" y="158.5">INPUT</text>
<text x="162.6" y="158.5">VOUT</text>
<text x="153.7" y="163.6">GND</text>
<text x="153.7" y="168.7">EN</text>
<text x="159.8" y="168.7">BYPASS</text>
</g>
<g font-size="2.3" fill="#f00">
<text x="234.2" y="57.9">ANT</text>
<text x="92" y="75.7">DS_DM1</text>
<text x="92" y="83.3">DS_DP2</text>
<text x="92" y="80.8">DS_DM2</text>
<text x="92" y="78.3">DS_DP1</text>
<text x="92" y="88.4">DS_DP3</text>
<text x="92" y="85.9">DS_DM3</text>
<text x="92" y="93.5">DS_DP4</text>
<text x="92" y="91">DS_DM4</text>
<text x="178.4" y="98.6">DP1</text>
<text x="178.4" y="101.1">DM1</text>
<text x="178.4" y="96">U_RESET</text>
<text x="201" y="100.1">DP1</text>
<text x="221" y="99.6">2</text>
<text x="201" y="102.7">DM1</text>
<text x="221" y="102.2">2</text>
<text x="244.4" y="131.6">DM2</text>
<text x="216" y="132.6">2</text>
<text x="216" y="137.7">2</text>
<text x="232" y="133.1">DM2</text>
<text x="244.4" y="136.7">DP2</text>
<text x="232" y="138.2">DP2</text>
<text x="249.5" y="146.8">ANT</text>
<text x="125" y="167.2">WIFI-PWR</text>
<text x="96.6" y="168.2">2</text>
<text x="112.6" y="168.7">PH12</text>
<text x=".1" y="183.4">2</text>
<text x=".1" y="186">2</text>
<text x="16.1" y="183.9">DM0</text>
<text x="28.5" y="182.4">DM0</text>
<text x="28.5" y="184.9">DP0</text>
<text x=".1" y="191.1">2</text>
<text x="16.1" y="186.5">DP0</text>
<text x="16.1" y="191.6">PH11</text>
<text x="28.5" y="190">OTG-IDDET</text>
</g>
<g font-size="2.3" fill="#00f">
<text x="59.8" y="161.1">5V</text>
<text x="64.8" y="161.1">D-</text>
<text x="69.9" y="161.1">D+</text>
<text x="75" y="161.1">ID</text>
<text x="80.6" y="161.1">G</text>
</g>
<text font-size="2.3" fill="#004040" x="261.7" y="157">RL-UM02BS</text>
<g font-size="1.8">
<text x="31.8" y="1.9">5</text>
<text x="90.1" y="1.9">4</text>
<text x="148.5" y="1.9">3</text>
<text x="206.9" y="1.9">2</text>
<text x="265.2" y="1.9">1</text>
<text x=".7" y="29.8">D</text>
<text x="295.1" y="29.8">D</text>
<text x=".7" y="81">C</text>
<text x="295.1" y="81">C</text>
<text x=".7" y="132.1">B</text>
<text x="295.1" y="132.1">B</text>
<text x=".7" y="183.3">A</text>
<text x="295.1" y="183.3">A</text>
<text x="31.8" y="209.2">5</text>
<text x="90.1" y="209.2">4</text>
<text x="148.5" y="209.2">3</text>
<text x="206.9" y="209.2">2</text>
<text x="265.2" y="209.2">1</text>
</g>
</svg>
